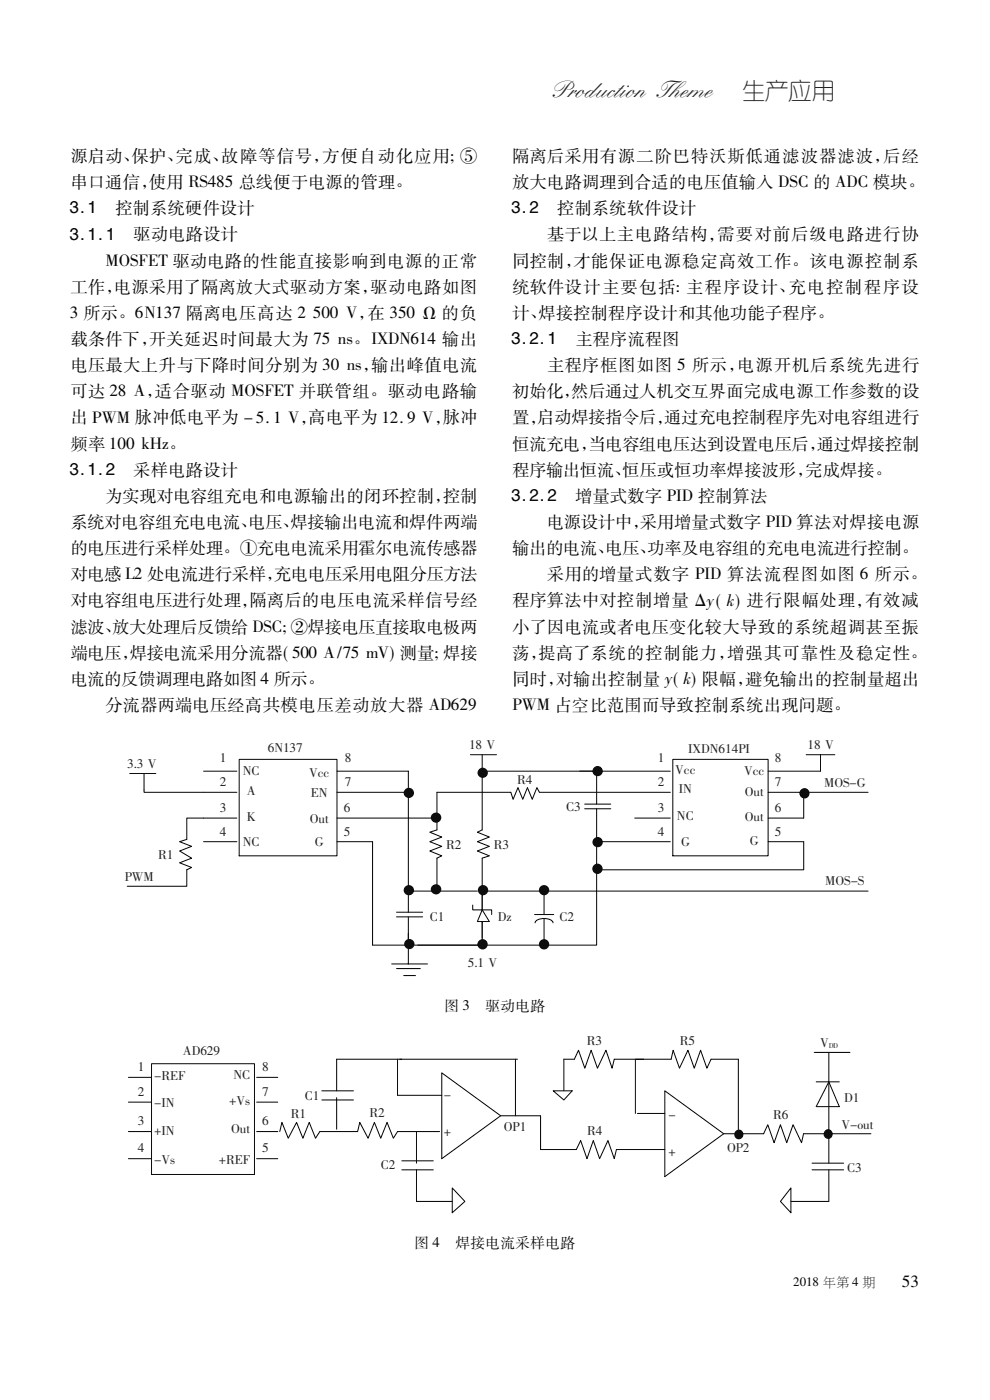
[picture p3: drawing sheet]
<svg xmlns="http://www.w3.org/2000/svg" width="210mm" height="297mm" viewBox="0 0 210 297" stroke-linecap="round" stroke-linejoin="round" font-family="sans-serif">
<path d="M194.5 22.7v.2" fill="none" stroke="#f2f3f4" stroke-width=".21"/>
<path d="M193.8 22.7v.2" fill="none" stroke="#f1f2f3" stroke-width=".21"/>
<path d="M193 22.7v.2" fill="none" stroke="#f0f1f2" stroke-width=".21"/>
<path d="M192.3 22.7v.2" fill="none" stroke="#f0f0f1" stroke-width=".21"/>
<path d="M191.6 22.7v.2" fill="none" stroke="#efeff0" stroke-width=".21"/>
<path d="M190.9 22.7v.2" fill="none" stroke="#eeeeef" stroke-width=".21"/>
<path d="M190.1 22.7v.2" fill="none" stroke="#ededee" stroke-width=".21"/>
<path d="M189.4 22.7v.2" fill="none" stroke="#ececee" stroke-width=".21"/>
<path d="M188.6 22.7v.2" fill="none" stroke="#ebebed" stroke-width=".21"/>
<path d="M187.9 22.7v.2" fill="none" stroke="#eaebec" stroke-width=".21"/>
<path d="M187.1 22.7v.2" fill="none" stroke="#e9eaeb" stroke-width=".21"/>
<path d="M186.4 22.7v.2" fill="none" stroke="#e8e9ea" stroke-width=".21"/>
<path d="M185.7 22.7v.2" fill="none" stroke="#e7e8e9" stroke-width=".21"/>
<path d="M184.9 22.7v.2" fill="none" stroke="#e6e7e9" stroke-width=".21"/>
<path d="M184.2 22.7v.2" fill="none" stroke="#e5e6e8" stroke-width=".21"/>
<path d="M183.5 22.7v.2" fill="none" stroke="#e4e5e7" stroke-width=".21"/>
<path d="M182.7 22.7v.2" fill="none" stroke="#e3e4e6" stroke-width=".21"/>
<path d="M182 22.7v.2" fill="none" stroke="#e2e3e5" stroke-width=".21"/>
<path d="M180.5 22.7v.2M181.3 22.7v.2" fill="none" stroke="#e1e2e4" stroke-width=".21"/>
<path d="M179.8 22.7v.2" fill="none" stroke="#e0e1e3" stroke-width=".21"/>
<path d="M179 22.7v.2" fill="none" stroke="#dfe0e2" stroke-width=".21"/>
<path d="M178.3 22.7v.2" fill="none" stroke="#dedfe1" stroke-width=".21"/>
<path d="M177.6 22.7v.2" fill="none" stroke="#dddee0" stroke-width=".21"/>
<path d="M176.1 22.7v.2M176.8 22.7v.2" fill="none" stroke="#dcdddf" stroke-width=".21"/>
<path d="M175.4 22.7v.2" fill="none" stroke="#dbdcde" stroke-width=".21"/>
<path d="M174.6 22.7v.2" fill="none" stroke="#dadbdd" stroke-width=".21"/>
<path d="M173.9 22.7v.2" fill="none" stroke="#d9dadc" stroke-width=".21"/>
<path d="M172.4 22.7v.2M173.1 22.7v.2" fill="none" stroke="#d8d9db" stroke-width=".21"/>
<path d="M171.7 22.7v.2" fill="none" stroke="#d7d8da" stroke-width=".21"/>
<path d="M171 22.7v.2" fill="none" stroke="#d6d7d9" stroke-width=".21"/>
<path d="M170.2 22.7v.2" fill="none" stroke="#d5d6d8" stroke-width=".21"/>
<path d="M168.7 22.7v.2M169.5 22.7v.2" fill="none" stroke="#d4d5d7" stroke-width=".21"/>
<path d="M168 22.7v.2" fill="none" stroke="#d3d4d6" stroke-width=".21"/>
<path d="M167.3 22.7v.2" fill="none" stroke="#d2d3d5" stroke-width=".21"/>
<path d="M166.5 22.7v.2" fill="none" stroke="#d1d2d4" stroke-width=".21"/>
<path d="M165.8 22.7v.2" fill="none" stroke="#d0d1d3" stroke-width=".21"/>
<path d="M164.3 22.7v.2M165 22.7v.2" fill="none" stroke="#cfd0d2" stroke-width=".21"/>
<path d="M163.6 22.7v.2" fill="none" stroke="#cecfd1" stroke-width=".21"/>
<path d="M162.8 22.7v.2" fill="none" stroke="#cdced0" stroke-width=".21"/>
<path d="M162.1 22.7v.2" fill="none" stroke="#cccdcf" stroke-width=".21"/>
<path d="M160.6 22.7v.2M161.4 22.7v.2" fill="none" stroke="#cbccce" stroke-width=".21"/>
<path d="M159.9 22.7v.2" fill="none" stroke="#cacbcd" stroke-width=".21"/>
<path d="M159.1 22.7v.2" fill="none" stroke="#c9cacc" stroke-width=".21"/>
<path d="M158.4 22.7v.2" fill="none" stroke="#c8c9cb" stroke-width=".21"/>
<path d="M157 22.7v.2M157.7 22.7v.2" fill="none" stroke="#c7c8ca" stroke-width=".21"/>
<path d="M156.2 22.7v.2" fill="none" stroke="#c6c7c9" stroke-width=".21"/>
<path d="M155.5 22.7v.2" fill="none" stroke="#c5c6c8" stroke-width=".21"/>
<path d="M154.7 22.7v.2" fill="none" stroke="#c4c5c7" stroke-width=".21"/>
<path d="M154 22.7v.2" fill="none" stroke="#c3c4c7" stroke-width=".21"/>
<path d="M153.2 22.7v.2" fill="none" stroke="#c2c3c6" stroke-width=".21"/>
<path d="M152.5 22.7v.2" fill="none" stroke="#c2c3c5" stroke-width=".21"/>
<path d="M151.8 22.7v.2" fill="none" stroke="#c1c2c4" stroke-width=".21"/>
<path d="M151.1 22.7v.2" fill="none" stroke="#c0c1c4" stroke-width=".21"/>
<path d="M150.3 22.7v.2" fill="none" stroke="#bfc0c3" stroke-width=".21"/>
<path d="M149.6 22.7v.2" fill="none" stroke="#bebfc2" stroke-width=".21"/>
<path d="M148.8 22.7v.2" fill="none" stroke="#bebfc1" stroke-width=".21"/>
<path d="M148.1 22.7v.2" fill="none" stroke="#bdbec1" stroke-width=".21"/>
<path d="M147.4 22.7v.2" fill="none" stroke="#bcbdc0" stroke-width=".21"/>
<path d="M146.6 22.7v.2" fill="none" stroke="#bbbcbf" stroke-width=".21"/>
<path d="M145.1 22.7v.2M145.9 22.7v.2" fill="none" stroke="#babbbe" stroke-width=".21"/>
<path d="M144.4 22.7v.2" fill="none" stroke="#b9babd" stroke-width=".21"/>
<path d="M143.7 22.7v.2" fill="none" stroke="#b8b9bc" stroke-width=".21"/>
<path d="M142.9 22.7v.2" fill="none" stroke="#b7b8bb" stroke-width=".21"/>
<path d="M142.2 22.7v.2" fill="none" stroke="#b6b7bb" stroke-width=".21"/>
<path d="M141.5 22.7v.2" fill="none" stroke="#b5b6ba" stroke-width=".21"/>
<path d="M140.7 22.7v.2" fill="none" stroke="#b5b6b9" stroke-width=".21"/>
<path d="M140 22.7v.2" fill="none" stroke="#b4b5b8" stroke-width=".21"/>
<path d="M139.2 22.7v.2" fill="none" stroke="#b3b4b8" stroke-width=".21"/>
<path d="M138.5 22.7v.2" fill="none" stroke="#b2b3b7" stroke-width=".21"/>
<path d="M137.8 22.7v.2" fill="none" stroke="#b1b2b6" stroke-width=".21"/>
<path d="M137.1 22.7v.2" fill="none" stroke="#b1b2b5" stroke-width=".21"/>
<path d="M136.3 22.7v.2" fill="none" stroke="#b0b1b5" stroke-width=".21"/>
<path d="M135.6 22.7v.2" fill="none" stroke="#afb0b4" stroke-width=".21"/>
<path d="M134.8 22.7v.2" fill="none" stroke="#aeafb3" stroke-width=".21"/>
<path d="M133.3 22.7v.2M134.1 22.7v.2" fill="none" stroke="#adaeb2" stroke-width=".21"/>
<path d="M132.6 22.7v.2" fill="none" stroke="#acadb1" stroke-width=".21"/>
<path d="M131.9 22.7v.2" fill="none" stroke="#abacb0" stroke-width=".21"/>
<path d="M131.1 22.7v.2" fill="none" stroke="#aaabaf" stroke-width=".21"/>
<path d="M130.4 22.7v.2" fill="none" stroke="#a9aaae" stroke-width=".21"/>
<path d="M129.7 22.7v.2" fill="none" stroke="#a8aaad" stroke-width=".21"/>
<path d="M128.9 22.7v.2" fill="none" stroke="#a8a9ad" stroke-width=".21"/>
<path d="M128.2 22.7v.2" fill="none" stroke="#a7a8ac" stroke-width=".21"/>
<path d="M127.5 22.7v.2" fill="none" stroke="#a6a7ab" stroke-width=".21"/>
<path d="M126.7 22.7v.2" fill="none" stroke="#a5a6aa" stroke-width=".21"/>
<path d="M126 22.7v.2" fill="none" stroke="#a4a6a9" stroke-width=".21"/>
<path d="M125.2 22.7v.2" fill="none" stroke="#a4a5a9" stroke-width=".21"/>
<path d="M124.5 22.7v.2" fill="none" stroke="#a3a4a8" stroke-width=".21"/>
<path d="M123.8 22.7v.2" fill="none" stroke="#a2a3a7" stroke-width=".21"/>
<path d="M123 22.7v.2" fill="none" stroke="#a1a3a6" stroke-width=".21"/>
<path d="M122.3 22.7v.2" fill="none" stroke="#a0a2a5" stroke-width=".21"/>
<path d="M121.6 22.7v.2" fill="none" stroke="#a0a1a5" stroke-width=".21"/>
<path d="M120.8 22.7v.2" fill="none" stroke="#9fa0a4" stroke-width=".21"/>
<path d="M120.1 22.7v.2" fill="none" stroke="#9e9fa3" stroke-width=".21"/>
<path d="M119.3 22.7v.2" fill="none" stroke="#9d9fa2" stroke-width=".21"/>
<path d="M118.6 22.7v.2" fill="none" stroke="#9c9ea1" stroke-width=".21"/>
<path d="M117.9 22.7v.2" fill="none" stroke="#9b9da0" stroke-width=".21"/>
<path d="M117.2 22.7v.2" fill="none" stroke="#9b9ca0" stroke-width=".21"/>
<path d="M116.4 22.7v.2" fill="none" stroke="#9a9c9f" stroke-width=".21"/>
<path d="M115.7 22.7v.2" fill="none" stroke="#999b9e" stroke-width=".21"/>
<path d="M114.9 22.7v.2" fill="none" stroke="#989a9d" stroke-width=".21"/>
<path d="M114.2 22.7v.2" fill="none" stroke="#97999c" stroke-width=".21"/>
<path d="M113.5 22.7v.2" fill="none" stroke="#97989c" stroke-width=".21"/>
<path d="M112.7 22.7v.2" fill="none" stroke="#96989b" stroke-width=".21"/>
<path d="M112 22.7v.2" fill="none" stroke="#95979a" stroke-width=".21"/>
<path d="M111.2 22.7v.2" fill="none" stroke="#949699" stroke-width=".21"/>
<path d="M109.8 22.7v.2M110.5 22.7v.2" fill="none" stroke="#939598" stroke-width=".21"/>
<path d="M109 22.7v.2" fill="none" stroke="#929497" stroke-width=".21"/>
<path d="M108.3 22.7v.2" fill="none" stroke="#919396" stroke-width=".21"/>
<path d="M106.8 22.7v.2M107.6 22.7v.2" fill="none" stroke="#909295" stroke-width=".21"/>
<path d="M106.1 22.7v.2" fill="none" stroke="#8f9194" stroke-width=".21"/>
<path d="M104.6 22.7v.2M105.3 22.7v.2" fill="none" stroke="#8e9093" stroke-width=".21"/>
<path d="M103.2 22.7v.2M103.9 22.7v.2" fill="none" stroke="#8d8f92" stroke-width=".21"/>
<path d="M102.4 22.7v.2" fill="none" stroke="#8c8e91" stroke-width=".21"/>
<path d="M101.7 22.7v.2" fill="none" stroke="#8b8d90" stroke-width=".21"/>
<path d="M100.2 22.7v.2M100.9 22.7v.2" fill="none" stroke="#8a8c8f" stroke-width=".21"/>
<path d="M99.4 22.7v.2" fill="none" stroke="#898b8e" stroke-width=".21"/>
<path d="M98.7 22.7v.2" fill="none" stroke="#888a8d" stroke-width=".21"/>
<path d="M97.2 22.7v.2M98 22.7v.2" fill="none" stroke="#87898c" stroke-width=".21"/>
<path d="M96.5 22.7v.2" fill="none" stroke="#86888b" stroke-width=".21"/>
<path d="M95.8 22.7v.2" fill="none" stroke="#85878a" stroke-width=".21"/>
<path d="M94.3 22.7v.2M95 22.7v.2" fill="none" stroke="#848689" stroke-width=".21"/>
<path d="M93.6 22.7v.2" fill="none" stroke="#838588" stroke-width=".21"/>
<path d="M92.8 22.7v.2" fill="none" stroke="#828487" stroke-width=".21"/>
<path d="M91.3 22.7v.2M92.1 22.7v.2" fill="none" stroke="#818386" stroke-width=".21"/>
<path d="M90.6 22.7v.2" fill="none" stroke="#808285" stroke-width=".21"/>
<path d="M89.9 22.7v.2" fill="none" stroke="#7f8184" stroke-width=".21"/>
<path d="M88.4 22.7v.2M89.1 22.7v.2" fill="none" stroke="#7e8083" stroke-width=".21"/>
<path d="M87.7 22.7v.2" fill="none" stroke="#7d7f82" stroke-width=".21"/>
<path d="M86.9 22.7v.2" fill="none" stroke="#7c7e81" stroke-width=".21"/>
<path d="M85.4 22.7v.2M86.2 22.7v.2" fill="none" stroke="#7b7d80" stroke-width=".21"/>
<path d="M84.7 22.7v.2" fill="none" stroke="#7a7c7f" stroke-width=".21"/>
<path d="M84 22.7v.2" fill="none" stroke="#797b7e" stroke-width=".21"/>
<path d="M83.3 22.7v.2" fill="none" stroke="#787a7d" stroke-width=".21"/>
<path d="M82.5 22.7v.2" fill="none" stroke="#78797c" stroke-width=".21"/>
<path d="M81.8 22.7v.2" fill="none" stroke="#77787b" stroke-width=".21"/>
<path d="M81 22.7v.2" fill="none" stroke="#76787b" stroke-width=".21"/>
<path d="M80.3 22.7v.2" fill="none" stroke="#75777a" stroke-width=".21"/>
<path d="M79.6 22.7v.2" fill="none" stroke="#757679" stroke-width=".21"/>
<path d="M78.8 22.7v.2" fill="none" stroke="#747578" stroke-width=".21"/>
<path d="M78.1 22.7v.2" fill="none" stroke="#737477" stroke-width=".21"/>
<path d="M77.3 22.7v.2" fill="none" stroke="#727477" stroke-width=".21"/>
<path d="M76.6 22.7v.2" fill="none" stroke="#727376" stroke-width=".21"/>
<path d="M75.9 22.7v.2" fill="none" stroke="#717275" stroke-width=".21"/>
<path d="M75.1 22.7v.2" fill="none" stroke="#707174" stroke-width=".21"/>
<path d="M73.7 22.7v.2M74.4 22.7v.2" fill="none" stroke="#6f7073" stroke-width=".21"/>
<path d="M72.9 22.7v.2" fill="none" stroke="#6e6f72" stroke-width=".21"/>
<path d="M72.2 22.7v.2" fill="none" stroke="#6d6e71" stroke-width=".21"/>
<path d="M71.4 22.7v.2" fill="none" stroke="#6c6d70" stroke-width=".21"/>
<path d="M70.7 22.7v.2" fill="none" stroke="#6c6c6f" stroke-width=".21"/>
<path d="M70 22.7v.2" fill="none" stroke="#6b6b6e" stroke-width=".21"/>
<path d="M69.3 22.7v.2" fill="none" stroke="#6a6b6e" stroke-width=".21"/>
<path d="M68.5 22.7v.2" fill="none" stroke="#696a6d" stroke-width=".21"/>
<path d="M67.8 22.7v.2" fill="none" stroke="#69696c" stroke-width=".21"/>
<path d="M67 22.7v.2" fill="none" stroke="#68686b" stroke-width=".21"/>
<path d="M66.3 22.7v.2" fill="none" stroke="#67676a" stroke-width=".21"/>
<path d="M65.5 22.7v.2" fill="none" stroke="#66676a" stroke-width=".21"/>
<path d="M64.8 22.7v.2" fill="none" stroke="#666669" stroke-width=".21"/>
<path d="M64.1 22.7v.2" fill="none" stroke="#656568" stroke-width=".21"/>
<path d="M63.3 22.7v.2" fill="none" stroke="#646467" stroke-width=".21"/>
<path d="M61.9 22.7v.2M62.6 22.7v.2" fill="none" stroke="#636366" stroke-width=".21"/>
<path d="M61.1 22.7v.2" fill="none" stroke="#626265" stroke-width=".21"/>
<path d="M60.4 22.7v.2" fill="none" stroke="#616164" stroke-width=".21"/>
<path d="M59.7 22.7v.2" fill="none" stroke="#606063" stroke-width=".21"/>
<path d="M58.9 22.7v.2" fill="none" stroke="#5f5f62" stroke-width=".21"/>
<path d="M58.2 22.7v.2" fill="none" stroke="#5e5e61" stroke-width=".21"/>
<path d="M57.4 22.7v.2" fill="none" stroke="#5d5d60" stroke-width=".21"/>
<path d="M56.7 22.7v.2" fill="none" stroke="#5c5c5f" stroke-width=".21"/>
<path d="M56 22.7v.2" fill="none" stroke="#5b5b5e" stroke-width=".21"/>
<path d="M55.2 22.7v.2" fill="none" stroke="#5a5a5d" stroke-width=".21"/>
<path d="M54.5 22.7v.2" fill="none" stroke="#59595c" stroke-width=".21"/>
<path d="M53.8 22.7v.2" fill="none" stroke="#58595b" stroke-width=".21"/>
<path d="M53 22.7v.2" fill="none" stroke="#57585a" stroke-width=".21"/>
<path d="M52.3 22.7v.2" fill="none" stroke="#565759" stroke-width=".21"/>
<path d="M51.5 22.7v.2" fill="none" stroke="#555658" stroke-width=".21"/>
<path d="M50.8 22.7v.2" fill="none" stroke="#545557" stroke-width=".21"/>
<path d="M50.1 22.7v.2" fill="none" stroke="#545456" stroke-width=".21"/>
<path d="M49.4 22.7v.2" fill="none" stroke="#535355" stroke-width=".21"/>
<path d="M48.6 22.7v.2" fill="none" stroke="#525254" stroke-width=".21"/>
<path d="M47.9 22.7v.2" fill="none" stroke="#515153" stroke-width=".21"/>
<path d="M47.1 22.7v.2" fill="none" stroke="#505052" stroke-width=".21"/>
<path d="M46.4 22.7v.2" fill="none" stroke="#4f4f51" stroke-width=".21"/>
<path d="M45.6 22.7v.2" fill="none" stroke="#4e4f50" stroke-width=".21"/>
<path d="M44.9 22.7v.2" fill="none" stroke="#4d4e4f" stroke-width=".21"/>
<path d="M44.2 22.7v.2" fill="none" stroke="#4c4d4e" stroke-width=".21"/>
<path d="M43.4 22.7v.2" fill="none" stroke="#4b4c4d" stroke-width=".21"/>
<path d="M42.7 22.7v.2" fill="none" stroke="#4a4b4c" stroke-width=".21"/>
<path d="M42 22.7v.2" fill="none" stroke="#494a4b" stroke-width=".21"/>
<path d="M41.2 22.7v.2" fill="none" stroke="#48494a" stroke-width=".21"/>
<path d="M40.5 22.7v.2" fill="none" stroke="#474849" stroke-width=".21"/>
<path d="M39.8 22.7v.2" fill="none" stroke="#464748" stroke-width=".21"/>
<path d="M38.3 22.7v.2M39 22.7v.2" fill="none" stroke="#454647" stroke-width=".21"/>
<path d="M37.5 22.7v.2" fill="none" stroke="#434445" stroke-width=".21"/>
<path d="M36.8 22.7v.2" fill="none" stroke="#424344" stroke-width=".21"/>
<path d="M36.1 22.7v.2" fill="none" stroke="#414243" stroke-width=".21"/>
<path d="M35.3 22.7v.2" fill="none" stroke="#404142" stroke-width=".21"/>
<path d="M34.6 22.7v.2" fill="none" stroke="#3f3f40" stroke-width=".21"/>
<path d="M33.9 22.7v.2" fill="none" stroke="#3e3e3f" stroke-width=".21"/>
<path d="M33.1 22.7v.2" fill="none" stroke="#3d3d3e" stroke-width=".21"/>
<path d="M32.4 22.7v.2" fill="none" stroke="#3c3c3d" stroke-width=".21"/>
<path d="M31.6 22.7v.2" fill="none" stroke="#3b3a3b" stroke-width=".21"/>
<path d="M30.9 22.7v.2" fill="none" stroke="#3a393a" stroke-width=".21"/>
<path d="M30.2 22.7v.2" fill="none" stroke="#383839" stroke-width=".21"/>
<path d="M29.5 22.7v.2" fill="none" stroke="#373738" stroke-width=".21"/>
<path d="M28.7 22.7v.2" fill="none" stroke="#363536" stroke-width=".21"/>
<path d="M28 22.7v.2" fill="none" stroke="#353435" stroke-width=".21"/>
<path d="M27.2 22.7v.2" fill="none" stroke="#343334" stroke-width=".21"/>
<path d="M26.5 22.7v.2" fill="none" stroke="#333233" stroke-width=".21"/>
<path d="M25.8 22.7v.2" fill="none" stroke="#323031" stroke-width=".21"/>
<path d="M25 22.7v.2" fill="none" stroke="#312f30" stroke-width=".21"/>
<path d="M24.3 22.7v.2" fill="none" stroke="#302e2f" stroke-width=".21"/>
<path d="M23.5 22.7v.2" fill="none" stroke="#2f2d2e" stroke-width=".21"/>
<path d="M22.8 22.7v.2" fill="none" stroke="#2e2b2c" stroke-width=".21"/>
<path d="M22.1 22.7v.2" fill="none" stroke="#2c2a2b" stroke-width=".21"/>
<path d="M21.3 22.7v.2" fill="none" stroke="#2b292a" stroke-width=".21"/>
<path d="M20.6 22.7v.2" fill="none" stroke="#2a2829" stroke-width=".21"/>
<path d="M19.9 22.7v.2" fill="none" stroke="#292627" stroke-width=".21"/>
<path d="M19.1 22.7v.2" fill="none" stroke="#282526" stroke-width=".21"/>
<path d="M18.4 22.7v.2" fill="none" stroke="#272425" stroke-width=".21"/>
<path d="M17.6 22.7v.2" fill="none" stroke="#262324" stroke-width=".21"/>
<path d="M16.9 22.7v.2" fill="none" stroke="#252122" stroke-width=".21"/>
<path d="M16.2 22.7v.2" fill="none" stroke="#242021" stroke-width=".21"/>
<path d="M15.5 22.7v.2" fill="none" stroke="#231f20" stroke-width=".21"/>
<path d="M71.5 173.5h20.7M71.5 163.6h15.1M71.5 168.1h15.1M71.5 178.5h7.5M84.1 193.5h5.5M84.1 194.5h5.5M86.6 188v5.5M86.6 194.5v6M102.3 189v11.5" fill="none" stroke="#030303" stroke-width=".21"/>
<path d="M102.3 193l1.5 2.5h-2.6z" fill-rule="evenodd" fill="#fff"/>
<path d="M86.6 163.6v4.5M100.3 192v1h4v1M102.3 193l1.5 2.5h-2.6z" fill="none" stroke="#030303" stroke-width=".21"/>
<circle cx="86.7" cy="168.2" r="1.09" fill="#030303"/>
<path d="M79 178.5v22h7.6M86.6 168.1v20.4M92.7 176l-1.5 .5 2.5 1.1-2.5 .9 2.5 1-2.5 1 2.5 1-1 .5M86.6 198v6.5M83.1 204.5h7.6M84.1 205.5h5M85.6 206.9h2.5" fill="none" stroke="#030303" stroke-width=".21"/>
<circle cx="86.8" cy="200.3" r="1.08" fill="#030303"/>
<path d="M86.6 189h14.6" fill="none" stroke="#030303" stroke-width=".21"/>
<circle cx="86.7" cy="188.8" r="1.09" fill="#030303"/>
<path d="M92.7 182v6.5" fill="none" stroke="#030303" stroke-width=".21"/>
<circle cx="92.5" cy="188.7" r="1.09" fill="#030303"/>
<path d="M92.7 173.5v2.5" fill="none" stroke="#030303" stroke-width=".21"/>
<circle cx="92.5" cy="173.4" r="1.1" fill="#030303"/>
<path d="M92.7 168.1v5.4M102.3 189h13.1" fill="none" stroke="#030303" stroke-width=".21"/>
<circle cx="102.5" cy="188.8" r="1.08" fill="#030303"/>
<path d="M86.6 200.5h15.7" fill="none" stroke="#030303" stroke-width=".21"/>
<circle cx="102.3" cy="200.3" r="1.1" fill="#030303"/>
<path d="M88.6 200.5h26.8" fill="none" stroke="#030303" stroke-width=".21"/>
<circle cx="115.4" cy="200.3" r="1.09" fill="#030303"/>
<g fill="none" stroke="#030303" stroke-width=".21">
<path d="M27.5 164.1h5.6M30.6 164.1v4h12.6M43.2 173.5h-3.6v4.5l-1.5 .5 2.5 1-2.5 1 2.5 1.5-2.5 1 2.5 1-1 .5v3.5h-12.6M50.7 161.1h20.8v20.4h-20.8zM99.8 160.1h5.5M102.3 176l-1.1 .5 2.6 1.1-2.6 .9 2.6 1-2.6 1 2.6 1-1.5 .5v6.5M102.3 160.1v3.5M114.4 168.1h27.8M123 163.6h19.2M126.5 178.5h15.7M134.6 173.5h7.6M142.7 161.1h20.2v20.4h-20.2z"/>
<path d="M162.9 163.6h11.1M162.9 168.1h7.6M162.9 173.5h7.6M162.9 178.5h7.6M113.4 194h4M113.5 195.8a2.08 2.08 0 0 1 2.5-.9 1.29 1.29 0 0 1 1.3 .9M115.4 189v5M115.4 195v5.5"/>
</g>
<circle cx="126.8" cy="178.6" r="1.08" fill="#030303"/>
<path d="M92.7 168.1h15.6M102.3 163.6h24.2" fill="none" stroke="#030303" stroke-width=".21"/>
<circle cx="126.7" cy="163.6" r="1.08" fill="#030303"/>
<path d="M102.3 164.1v11.9" fill="none" stroke="#030303" stroke-width=".21"/>
<circle cx="102.4" cy="163.9" r="1.08" fill="#030303"/>
<path d="M108.3 168.1l.5 1.4 1.1-2.4 1 2.4 1-2.4 1 2.4 1-2.4 .5 1M124 170.6h5.5M124 171.6h5.5M126.5 171.6v12.9h44v-6M126.5 163.6v7M115.4 189h68.7" fill="none" stroke="#030303" stroke-width=".21"/>
<circle cx="115.4" cy="188.8" r="1.08" fill="#030303"/>
<path d="M126.5 184.5v16h-11.1" fill="none" stroke="#030303" stroke-width=".21"/>
<circle cx="126.7" cy="184.3" r="1.09" fill="#030303"/>
<path d="M171 160.1h6.1M174 160.1v3.5M184.1 168.1h-13.6v5.4" fill="none" stroke="#030303" stroke-width=".21"/>
<circle cx="170.6" cy="168.3" r="1.08" fill="#030303"/>
<path d="M43.2 163.6h7M43.2 168.1h7M43.2 173.5h7M43.2 178.5h7" fill="none" stroke="#030303" stroke-width=".21"/>
<path d="M117.3 231.4h4.1l-1.8 1.9z" fill="#fff"/>
<path d="M117.3 231.4h4.1l-1.8 1.9zM119.6 224.7v6.7M142.3 224.7h-7.5v11.5M150.8 224.7h5.8M130.7 243.8h10.3M153.5 240.5h8.5M170.4 240.5h14.3" fill="none" stroke="#030303" stroke-width=".21"/>
<path d="M167.7 252v5.2l-2.2-2.4z" fill="#fff"/>
<path d="M167.7 252v5.2l-2.2-2.4zM172.2 246.7h6.7M172.2 248.1h6.7M175.8 248.1v6.7h-8.1M175.8 240v6.7" fill="none" stroke="#030303" stroke-width=".21"/>
<path d="M175.8 229.5l2.2 5.2h-4.9z" fill="#fff"/>
<g fill="none" stroke="#030303" stroke-width=".21">
<path d="M68.3 231.4h6.7M68.3 233.3h6.7M71.4 224.7v6.7M71.4 232.8v6.7M84.8 224.7h24.9M106.2 236.7h8.5M109.3 224.7v12M135.2 236.2h5.8M156.6 224.7v15.8M172.7 223.2h7.6M173.1 229.5h4.9M175.8 229.5l2.2 5.2h-4.9z"/>
<path d="M175.8 223.2v17.3M59.3 240l.5-1.9 1.3 3.3 1.8-3.3 1.3 3.3 1.4-3.3 1.3 3.3 .9-1.4h8l.5-1.9 1.8 3.3 1.3-3.3 1.4 3.3 1.3-3.3 1.3 3.3 .9-1.4h8.9"/>
</g>
<path d="M95.9 252l2.7 2.8-2.7 2.4z" fill="#fff"/>
<g fill="none" stroke="#030303" stroke-width=".21">
<path d="M71.4 224.7h13.8M84.3 224.7v7.6M93.7 227.6l12.5 9.1-12.5 9.1zM130.3 224.7l-.5 1.9-1.3-3.8-1.8 3.8-1.3-3.8-1.4 3.8-1.3-3.8-.9 1.9M141 231.4l12.5 9.1-12.5 9.1zM150.8 224.7l-.9 1.9-1.3-3.8-1.4 3.8-1.3-3.8-1.8 3.8-1.3-3.8-.5 1.9M85.2 248.1h6.7M85.2 246.2h6.7M88.3 248.1v6.7h7.6M88.3 240v6.7M95.9 252l2.7 2.8-2.7 2.4zM122.2 243.8l1-1.9 1.3 3.9 1.3-3.9 1.4 3.9 1.7-3.9 1.4 3.9 .4-2"/>
<path d="M170.4 240.5l-.4 1.9-1.8-3.8-1.3 3.8-1.4-3.8-1.3 3.8-1.4-3.8-.8 1.9M175.8 240.5v.5"/>
</g>
<circle cx="175.6" cy="240.6" r="1" fill="#030303"/>
<g fill="none" stroke="#030303" stroke-width=".21">
<path d="M27.2 228.5h4.9M27.2 233.8h4.9M32.1 225.6h21.9v23.5h-21.9zM54.4 228.5h4.5M54.4 233.8h4.5M84.3 232.3h9.4M114.7 236.7v7.1h7.5M119.6 224.7h2.2M130.3 224.7h6.2M27.2 240h4.9M27.2 245.8h4.9M54.4 240h4.5"/>
<path d="M54.4 245.8h4.5M156.6 240.5v.9"/>
</g>
<circle cx="156.7" cy="240.7" r=".99" fill="#030303"/>
<g font-size="4.9" fill="#231f20">
<text x="117.4" y="20.6">Ｐｒｏｄｕｃｔｉｏｎ Ｔｅ</text>
<text x="142.1" y="20.6">ｈｍｅ</text>
<text x="157.4" y="20.9">生产应用</text>
</g>
<g font-size="3.6">
<text x="15" y="34.3">源启动、 保护、 完成、 故障等信号，方便自动化应用; ⑤</text>
<text x="108.7" y="34.3">隔离后采用有源二阶巴特沃斯低通滤波器滤波，后经</text>
<text x="15" y="39.9">串口通信，</text>
<text x="31.6" y="39.9">使用 RS485 总线便于电源的管理。</text>
<text x="108.7" y="39.9">放大电路调理到合适的电压值输入 DSC 的 ADC 模块。</text>
<text x="14.8" y="45.3">3． 1</text>
<text x="24.5" y="45.4">控制系统硬件设计</text>
<text x="108.4" y="45.3">3． 2</text>
<text x="118.2" y="45.4">控制系统软件设计</text>
<text x="14.8" y="50.8">3． 1 ． 1</text>
<text x="28.3" y="51">驱动电路设计</text>
<text x="116.1" y="51">基于以上主电路结构，需要对前后级电路进行协</text>
<text x="22.4" y="56.3">MOSFET 驱动电路的性能直接影响到电源的正常</text>
<text x="108.7" y="56.5">同控制，</text>
<text x="121.6" y="56.5">才能保证电源稳定高效工作。</text>
<text x="171.8" y="56.5">该电源控制系</text>
<text x="15" y="62.1">工作，</text>
<text x="24.2" y="62.1">电源采用了隔离放大式驱动方案，</text>
<text x="78.6" y="62.1">驱动电路如图</text>
<text x="108.7" y="62.1">统软件设计主要包括: 主程序设计、 充电控制程序设</text>
<text x="14.8" y="67.4">3 所示。</text>
<text x="28.6" y="67.4">6N137 隔离电压高达 2</text>
<text x="66.3" y="67.4">500 V，在 350 Ω 的负</text>
<text x="108.7" y="67.6">计、 焊接控制程序设计和其他功能子程序。</text>
<text x="15" y="73.2">载条件下，</text>
<text x="31.6" y="73.2">开关延迟时间最大为 75 ns。</text>
<text x="78.8" y="73">IXDN614 输出</text>
<text x="108.4" y="73">3． 2． 1</text>
<text x="122" y="73.2">主程序流程图</text>
<text x="15" y="78.7">电压最大上升与下降时间分别为 30 ns，</text>
<text x="78.8" y="78.7">输出峰值电流</text>
<text x="116.1" y="78.7">主程序框图如图 5 所示，电源开机后系统先进行</text>
<text x="15" y="84.3">可达 28 A，</text>
<text x="15" y="89.8">出 PWM 脉冲低电平为 －5． 1 V，</text>
<text x="32.9" y="84.3">适合驱动 MOSFET 并联管组。</text>
<text x="65.5" y="89.8">高电平为 12． 9 V，</text>
<text x="82.3" y="84.3">驱动电路输</text>
<text x="93.9" y="89.8">脉冲</text>
<text x="108.7" y="84.3">初始化，</text>
<text x="108.7" y="89.8">置，</text>
<text x="114" y="89.8">启动焊接指令后，</text>
<text x="121.2" y="84.3">然后通过人机交互界面完成电源工作参数的设</text>
<text x="140.9" y="89.8">通过充电控制程序先对电容组进行</text>
<text x="15" y="95.3">频率 100 kHz。</text>
<text x="108.7" y="95.3">恒流充电，</text>
<text x="124.8" y="95.3">当电容组电压达到设置电压后，</text>
<text x="173.3" y="95.3">通过焊接控制</text>
<text x="14.8" y="100.7">3． 1 ． 2</text>
<text x="28.3" y="100.9">采样电路设计</text>
<text x="108.7" y="100.9">程序输出恒流、 恒压或恒功率焊接波形，</text>
<text x="170.8" y="100.9">完成焊接。</text>
<text x="22.4" y="106.4">为实现对电容组充电和电源输出的闭环控制，</text>
<text x="94" y="106.4">控制</text>
<text x="108.4" y="106.3">3． 2． 2</text>
<text x="122" y="106.4">增量式数字 PID 控制算法</text>
<text x="15" y="112">系统对电容组充电电流、 电压、 焊接输出电流和焊件两端</text>
<text x="116.1" y="112">电源设计中，</text>
<text x="135.8" y="112">采用增量式数字 PID 算法对焊接电源</text>
<text x="15" y="117.5">的电压进行采样处理。</text>
<text x="50.9" y="117.5">①充电电流采用霍尔电流传感器</text>
<text x="108.7" y="117.5">输出的电流、 电压、 功率及电容组的充电电流进行控制。</text>
<text x="15" y="123.1">对电感 L2 处电流进行采样，</text>
<text x="58.2" y="123.1">充电电压采用电阻分压方法</text>
<text x="116.1" y="123.1">采用的增量式数字 PID 算法流程图如图 6 所示。</text>
<text x="15" y="128.6">对电容组电压进行处理，</text>
<text x="53" y="128.6">隔离后的电压电流采样信号经</text>
<text x="108.7" y="128.6">程序算法中对控制增量 Δy( k) 进行限幅处理，有效减</text>
<text x="15" y="134.2">滤波、 放大处理后反馈给 DSC; ②焊接电压直接取电极两</text>
<text x="108.7" y="134.2">小了因电流或者电压变化较大导致的系统超调甚至振</text>
<text x="15" y="139.7">端电压，</text>
<text x="27.5" y="139.7">焊接电流采用分流器( 500 A/75 mV) 测量; 焊接</text>
<text x="108.7" y="139.7">荡，</text>
<text x="114.2" y="139.7">提高了系统的控制能力，增强其可靠性及稳定性。</text>
<text x="15" y="145.3">电流的反馈调理电路如图 4 所示。</text>
<text x="108.7" y="145.3">同时，</text>
<text x="117.9" y="145.3">对输出控制量 y( k) 限幅，</text>
<text x="158.1" y="145.3">避免输出的控制量超出</text>
<text x="22.4" y="150.8">分流器两端电压经高共模电压差动放大器 AD629</text>
<text x="108.7" y="150.6">PWM 占空比范围而导致控制系统出现问题。</text>
<text x="191.3" y="273.1">53</text>
</g>
<g font-size="3.1">
<text x="94.3" y="214.4">图 3</text>
<text x="103" y="214.4">驱动电路</text>
<text x="87.9" y="264.7">图 4</text>
<text x="96.6" y="264.7">焊接电流采样电路</text>
</g>
<g font-size="2.8" fill="#231f20">
<text x="46.7" y="161.6">1</text>
<text x="56.8" y="159.4">6N1 37</text>
<text x="73.1" y="161.6">8</text>
<text x="99.5" y="158.9">1 8 V</text>
<text x="139.5" y="161.6">1</text>
<text x="145.9" y="159.7">IXDN61 4PI</text>
<text x="164.4" y="161.6">8</text>
<text x="171.3" y="158.9">1 8 V</text>
<text x="27" y="163">3.3 V</text>
<text x="46.7" y="166.8">2</text>
<text x="51.5" y="164.4">NC</text>
<text x="65.6" y="164.8">Vcc</text>
<text x="73.1" y="166.8">7</text>
<text x="109.7" y="166.2">R4</text>
<text x="139.5" y="166.8">2</text>
<text x="143.2" y="164.1">Vcc</text>
<text x="157.8" y="164.4">Vcc</text>
<text x="164.4" y="166.8">7</text>
<text x="174.8" y="166.9">MOS-G</text>
<text x="46.7" y="172.1">3</text>
<text x="52.4" y="168.7">A</text>
<text x="65.9" y="169.1">EN</text>
<text x="72.9" y="172.1">6</text>
<text x="120.1" y="172">C3</text>
<text x="139.5" y="172.1">3</text>
<text x="143.6" y="173.9">NC</text>
<text x="144" y="168.2">IN</text>
<text x="158" y="168.8">Out</text>
<text x="164.4" y="172.1">6</text>
<text x="46.7" y="177.3">4</text>
<text x="51.5" y="179.5">NC</text>
<text x="52.4" y="174.1">K</text>
<text x="65.7" y="174.5">Out</text>
<text x="66.8" y="179.5">G</text>
<text x="72.9" y="177.3">5</text>
<text x="139.5" y="177.3">4</text>
<text x="144.4" y="179.5">G</text>
<text x="158" y="174.2">Out</text>
<text x="159.1" y="179.3">G</text>
<text x="164.4" y="177.3">5</text>
<text x="33.5" y="182.2">R1</text>
<text x="94.7" y="180">R2</text>
<text x="104.7" y="180">R3</text>
<text x="26.5" y="186.8">PWM</text>
<text x="175" y="187.6">MOS-S</text>
<text x="91.2" y="195.3">C1</text>
<text x="105.6" y="195.3">Dz</text>
<text x="118.7" y="195.3">C2</text>
<text x="99.2" y="205.1">5.1 V</text>
<text x="124.5" y="221.6">R3</text>
<text x="144.2" y="221.6">R5</text>
<text x="29.2" y="227.1">1</text>
<text x="38.8" y="223.8">AD629</text>
<text x="55.6" y="227.1">8</text>
<text x="174" y="222">V</text>
<text x="29.2" y="232.5">2</text>
<text x="32.7" y="229.1">-REF</text>
<text x="49.5" y="228.9">NC</text>
<text x="55.6" y="232.5">7</text>
<text x="64.6" y="233.4">C1</text>
<text x="94.1" y="233.1">-</text>
<text x="179" y="233.7">D1</text>
<text x="29.2" y="238.6">3</text>
<text x="32.7" y="234.8">-IN</text>
<text x="48.6" y="234.4">+Vs</text>
<text x="55.6" y="238.6">6</text>
<text x="61.7" y="237.2">R1</text>
<text x="78.4" y="236.9">R2</text>
<text x="106.9" y="240">OP1</text>
<text x="141.8" y="237.4">-</text>
<text x="164" y="237.4">R6</text>
<text x="178.5" y="239.4">V-out</text>
<text x="29.2" y="244.3">4</text>
<text x="32.7" y="240.8">+IN</text>
<text x="49" y="240.4">Out</text>
<text x="55.6" y="244.3">5</text>
<text x="94.1" y="240.9">+</text>
<text x="124.5" y="240.7">R4</text>
<text x="141.8" y="245.2">+</text>
<text x="154.2" y="244.3">OP2</text>
<text x="32.7" y="246.8">-Vs</text>
<text x="46.4" y="246.9">+REF</text>
<text x="80.8" y="248">C2</text>
<text x="179.7" y="248.6">C3</text>
</g>
<text font-size="2.7" x="168.2" y="272.9">2018 年第 4 期</text>
<text font-size="1.6" fill="#231f20" x="175.8" y="222.4">DD</text>
</svg>
